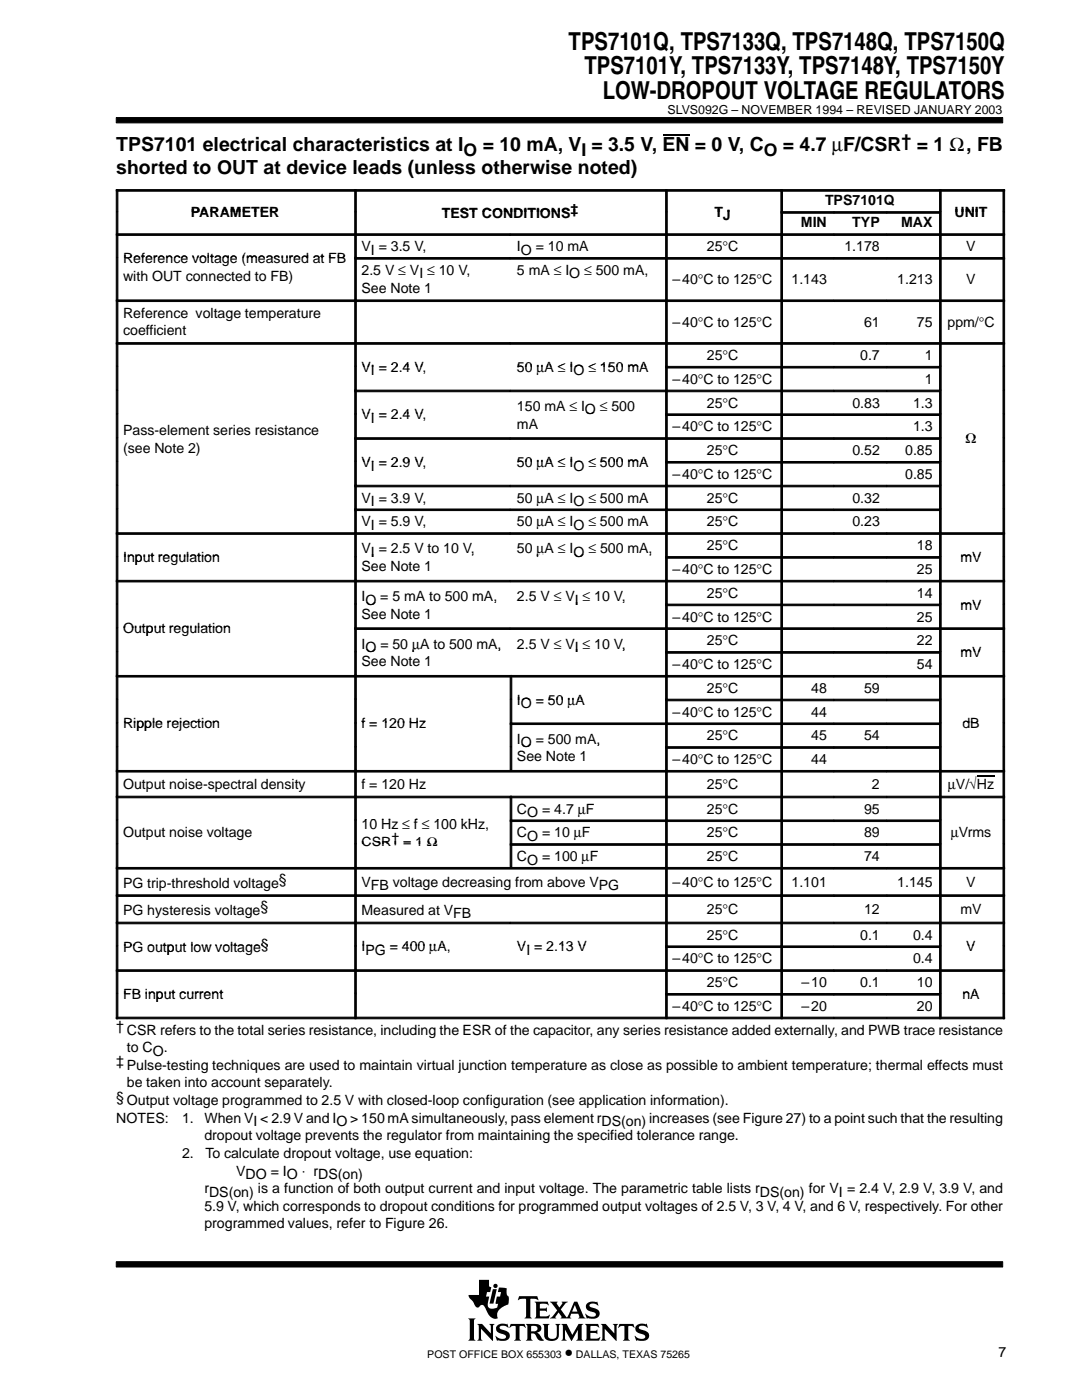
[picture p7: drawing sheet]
<svg xmlns="http://www.w3.org/2000/svg" width="216mm" height="279mm" viewBox="0 0 216 279" stroke-linecap="round" stroke-linejoin="round" font-family="sans-serif">
<g fill="#000" stroke="#000" stroke-width=".2">
<path d="M23.2 23.5h176.9v1h-176.9z" fill-rule="evenodd"/>
<path d="M23.2 251.8h176.9v1.1h-176.9z" fill-rule="evenodd"/>
</g>
<g fill="#000">
<path d="M98.3 257.3h.8l-.6 2.9h-.8z"/>
<path d="M93.4 263.1h1.5l-.3 .4v3.7l.3 .4h-1.5l.3-.4v-3.7z" fill-rule="evenodd"/>
<path d="M95.2 264.2h1l1.7 1.9v-1.5l-.3-.4h1.1l-.3 .4v3l-2.4-2.4v2l.3 .4h-1.1l.3-.6v-2.3z" fill-rule="evenodd"/>
<path d="M95.6 255.4h2v1.3l.4 .2-.2 1h-.6l-.2 .9h.6l-.3 1.2 .1 .7a.9 .9 0 0 0 1.2 .4l.6-.1 .2-.8-.5-.1 .2-1.3h.7l.2-.9h-.7l.3-1 1.5 .2v1.1l.2 .4 .2 .2v.7a.81 .81 0 0 1-.6 1 2.73 2.73 0 0 0-1.7 1.7l.1 .9h-.1a1.81 1.81 0 0 1-2.1-1.5l-.3-.6a.7 .7 0 0 0-.6-.6 .7 .7 0 0 0-.7 .5 1.12 1.12 0 0 1-1.1-1l-.7-.8-.2-.7h2.1z" fill-rule="evenodd"/>
<path d="M99.2 264.6a1.71 1.71 0 0 1 1.7-.4l.2 .1 .1-.1 .3 .8-.6-.3-.8-.1a.41 .41 0 0 0-.4 .5 .41 .41 0 0 0 .5 .3 1.29 1.29 0 0 1 1.5 1.4 1.08 1.08 0 0 1-1.2 .8l-1.1-.1-.2 .1-.4-1 .8 .5 .5 .1 .6-.1 .3-.2a.72 .72 0 0 0-.9-.7 .99 .99 0 0 1-1-.5 .99 .99 0 0 1 .1-1.1z" fill-rule="evenodd"/>
<path d="M101.9 264.2h2.8l.2 .8-.7-.4h-.4l-.1 .2v2.4l.3 .4h-1.4l.3-.4v-2.4l-.1-.2h-.5l-.7 .4z" fill-rule="evenodd"/>
<path d="M103.6 258.7h3.6l.2 .8-.4-.3-1.2 .1v3.5l.3 .3h-1.4l.2-.2 .1-.3v-3.2l-.1-.2h-.8l-.7 .3z" fill-rule="evenodd"/>
<path d="M104.9 264.2h1.9a.9 .9 0 0 1 1 .4 .9 .9 0 0 1 0 1.1l-.7 .2 .5 .4 .9 1.2a1.2 1.2 0 0 1-1.6-1l-.3-.3-.6-.1v1l.3 .5h-1.4l.3-.6v-2.3z" fill-rule="evenodd"/>
<path d="M106.7 259.8h2.6l.1 .7-.5-.3-1.2 .1v.8h1.1l.3-.2v.9l-.4-.2h-1v1l.2 .1h1.2l.5-.3h.1l-.2 .7h-2.8l.3-.5v-2.3z" fill-rule="evenodd"/>
<path d="M108.3 264.2h1.3l-.3 .4v2a.65 .65 0 0 0 .7 .6h.6l.4-.4 .1-2.1-.3-.5h1l-.3 .4v1.8a1.54 1.54 0 0 1-2.4 1l-.5-.7v-2.1z" fill-rule="evenodd"/>
<path d="M112 264.2h1.1l1.1 2.2 1.2-2.2h1l-.3 .4v2.6l.3 .4h-1.4l.3-.4v-1.8l-1.3 2.2-1.3-2.2v1.7l.4 .5h-1.1l.3-.6v-2.3z" fill-rule="evenodd"/>
<path d="M109.7 259.8h1.6l-.2 .3 .5 .8 .6-.8-.1-.3h1.2l-.4 .3-1 1.2 1.2 1.6 1.5-3.1h.6l1.2 2.9 .4 .4-1.4-.1a.22 .22 0 0 0 .2-.1 .22 .22 0 0 0 0-.3l-.2-.4h-1.4l-.2 .7 .2 .2h-2.2l.2-.3-.5-.9-.7 .9 .2 .3h-1.3l.6-.4 .9-1.2z" fill-rule="evenodd"/>
<path d="M117.1 260.2a2.08 2.08 0 0 1 1.9-.3l.2-.2 .1 .9a1.22 1.22 0 0 0-1.7-.1 .82 .82 0 0 0 .9 .6 1.06 1.06 0 0 1 1.2 1.1 1.06 1.06 0 0 1-1.2 1l-1.2-.1-.2 .1-.3-1 .8 .5 .8 .1a.46 .46 0 0 0 .5-.5 .46 .46 0 0 0-.5-.4l-.2-.1a1.11 1.11 0 0 1-1.2-1.5z" fill-rule="evenodd"/>
<path d="M116.7 264.2h2.6l.2 .8-.6-.4-1.1 .1v.9h1.1l.3-.2v.9l-.4-.3h-1v1.1l1.3 .1 .7-.4-.3 .8h-2.8l.3-.4v-2.6z" fill-rule="evenodd"/>
<path d="M119.9 264.2h1l1.7 1.9v-1.5l-.3-.4h1l-.3 .4v3l-2.3-2.4v2l.3 .4h-1.1l.3-.4v-2.6z" fill-rule="evenodd"/>
<path d="M123.6 264.2h2.8l.2 .8-.6-.4h-.5l-.1 .2v2.4l.3 .4h-1.4l.3-.4v-2.4l-.1-.2h-.5l-.7 .4z" fill-rule="evenodd"/>
<path d="M127 264.6a1.74 1.74 0 0 1 1.6-.4l.3 .1 .1-.1 .3 .8h-.1a1.2 1.2 0 0 0-1.7-.1 1.47 1.47 0 0 0 1.3 .7 1.03 1.03 0 0 1 .7 1.2 1.03 1.03 0 0 1-1.2 .8l-1.1-.1-.2 .1-.4-1 .9 .5 .9 .1a.45 .45 0 0 0 .4-.6 .45 .45 0 0 0-.6-.3l-.2-.1a1.11 1.11 0 0 1-1.2-1.4z" fill-rule="evenodd"/>
<circle cx="98.9" cy="256.6" r=".43"/>
</g>
<g fill="#fff">
<path d="M114.7 260.4l.5 1.4h-1z"/>
<path d="M106 264.7l.6-.1a.56 .56 0 0 1 .6 .5 .56 .56 0 0 1-.6 .6h-.6z" fill-rule="evenodd"/>
</g>
<path d="M132.2 26.9h5.4" fill="none" stroke="#000" stroke-width=".24"/>
<g fill="#000" stroke="#000" stroke-width=".2">
<path d="M23.2 37.8h.3v4.4h-.3z" fill-rule="evenodd"/>
<path d="M23.2 37.8h47.6v.4h-47.6z" fill-rule="evenodd"/>
<path d="M70.8 37.8h.3v4.4h-.3z" fill-rule="evenodd"/>
<path d="M70.8 37.8h62v.4h-62z" fill-rule="evenodd"/>
<path d="M132.8 37.8h.3v4.4h-.3z" fill-rule="evenodd"/>
<path d="M132.8 37.8h23v.4h-23z" fill-rule="evenodd"/>
<path d="M155.8 37.8h.3v4.4h-.3z" fill-rule="evenodd"/>
<path d="M155.8 37.8h31.7v.4h-31.7z" fill-rule="evenodd"/>
<path d="M187.5 37.8h.3v4.4h-.3z" fill-rule="evenodd"/>
<path d="M187.5 37.8h13v.4h-13z" fill-rule="evenodd"/>
<path d="M200.1 37.8h.4v4.4h-.4z" fill-rule="evenodd"/>
<path d="M23.2 42.2h.3v4.4h-.3z" fill-rule="evenodd"/>
<path d="M23.2 46.7h.3v4.7h-.3z" fill-rule="evenodd"/>
<path d="M23.2 46.7h47.6v.3h-47.6z" fill-rule="evenodd"/>
<path d="M23.2 51.4h.3v8.4h-.3z" fill-rule="evenodd"/>
<path d="M23.2 59.9h.3v8.5h-.3z" fill-rule="evenodd"/>
<path d="M23.2 59.9h47.6v.3h-47.6z" fill-rule="evenodd"/>
<path d="M70.8 42.2h.3v4.4h-.3z" fill-rule="evenodd"/>
<path d="M70.8 46.7h.3v4.7h-.3z" fill-rule="evenodd"/>
<path d="M70.8 46.7h31v.3h-31z" fill-rule="evenodd"/>
<path d="M70.8 51.4h.3v8.4h-.3z" fill-rule="evenodd"/>
<path d="M70.8 51.4h31v.3h-31z" fill-rule="evenodd"/>
<path d="M70.8 59.9h.3v8.5h-.3z" fill-rule="evenodd"/>
<path d="M70.8 59.9h62v.3h-62z" fill-rule="evenodd"/>
<path d="M101.8 46.7h31v.3h-31z" fill-rule="evenodd"/>
<path d="M101.8 51.4h31v.3h-31z" fill-rule="evenodd"/>
<path d="M132.8 42.2h.3v4.4h-.3z" fill-rule="evenodd"/>
<path d="M132.8 46.7h.3v4.7h-.3z" fill-rule="evenodd"/>
<path d="M132.8 46.7h23v.3h-23z" fill-rule="evenodd"/>
<path d="M132.8 51.4h.3v8.4h-.3z" fill-rule="evenodd"/>
<path d="M132.8 51.4h23v.3h-23z" fill-rule="evenodd"/>
<path d="M132.8 59.9h.3v8.5h-.3z" fill-rule="evenodd"/>
<path d="M132.8 59.9h23v.3h-23z" fill-rule="evenodd"/>
<path d="M155.8 42.2h.3v4.4h-.3z" fill-rule="evenodd"/>
<path d="M155.8 42.2h10.6v.4h-10.6z" fill-rule="evenodd"/>
<path d="M155.8 46.7h.3v4.7h-.3z" fill-rule="evenodd"/>
<path d="M155.8 46.7h10.6v.3h-10.6z" fill-rule="evenodd"/>
<path d="M155.8 51.4h.3v8.4h-.3z" fill-rule="evenodd"/>
<path d="M155.8 51.4h10.6v.3h-10.6z" fill-rule="evenodd"/>
<path d="M155.8 59.9h.3v8.5h-.3z" fill-rule="evenodd"/>
<path d="M155.8 59.9h10.6v.3h-10.6z" fill-rule="evenodd"/>
<path d="M166.4 42.2h10.5v.4h-10.5z" fill-rule="evenodd"/>
<path d="M166.4 46.7h10.5v.3h-10.5z" fill-rule="evenodd"/>
<path d="M166.4 51.4h10.5v.3h-10.5z" fill-rule="evenodd"/>
<path d="M166.4 59.9h10.5v.3h-10.5z" fill-rule="evenodd"/>
<path d="M176.9 42.2h10.6v.4h-10.6z" fill-rule="evenodd"/>
<path d="M176.9 46.7h10.6v.3h-10.6z" fill-rule="evenodd"/>
<path d="M176.9 51.4h10.6v.3h-10.6z" fill-rule="evenodd"/>
<path d="M176.9 59.9h10.6v.3h-10.6z" fill-rule="evenodd"/>
<path d="M187.5 42.2h.3v4.4h-.3z" fill-rule="evenodd"/>
<path d="M187.5 46.7h.3v4.7h-.3z" fill-rule="evenodd"/>
<path d="M187.5 46.7h13v.3h-13z" fill-rule="evenodd"/>
<path d="M187.5 51.4h.3v8.4h-.3z" fill-rule="evenodd"/>
<path d="M187.5 51.4h13v.3h-13z" fill-rule="evenodd"/>
<path d="M187.5 59.9h.3v8.5h-.3z" fill-rule="evenodd"/>
<path d="M187.5 59.9h13v.3h-13z" fill-rule="evenodd"/>
<path d="M200.1 42.2h.4v4.4h-.4z" fill-rule="evenodd"/>
<path d="M200.1 46.7h.4v4.7h-.4z" fill-rule="evenodd"/>
<path d="M200.1 51.4h.4v8.4h-.4z" fill-rule="evenodd"/>
<path d="M200.1 59.9h.4v8.5h-.4z" fill-rule="evenodd"/>
<path d="M23.2 68.4h.3v4.7h-.3z" fill-rule="evenodd"/>
<path d="M23.2 68.4h47.6v.3h-47.6z" fill-rule="evenodd"/>
<path d="M23.2 73.1h.3v4.7h-.3z" fill-rule="evenodd"/>
<path d="M23.2 77.9h.3v4.7h-.3z" fill-rule="evenodd"/>
<path d="M70.8 68.4h.3v4.7h-.3z" fill-rule="evenodd"/>
<path d="M70.8 68.4h31v.3h-31z" fill-rule="evenodd"/>
<path d="M70.8 73.1h.3v4.7h-.3z" fill-rule="evenodd"/>
<path d="M70.8 77.9h.3v4.7h-.3z" fill-rule="evenodd"/>
<path d="M70.8 77.9h31v.3h-31z" fill-rule="evenodd"/>
<path d="M101.8 68.4h31v.3h-31z" fill-rule="evenodd"/>
<path d="M101.8 77.9h31v.3h-31z" fill-rule="evenodd"/>
<path d="M132.8 68.4h.3v4.7h-.3z" fill-rule="evenodd"/>
<path d="M132.8 68.4h23v.3h-23z" fill-rule="evenodd"/>
<path d="M132.8 73.1h.3v4.7h-.3z" fill-rule="evenodd"/>
<path d="M132.8 73.1h23v.3h-23z" fill-rule="evenodd"/>
<path d="M132.8 77.9h.3v4.7h-.3z" fill-rule="evenodd"/>
<path d="M132.8 77.9h23v.3h-23z" fill-rule="evenodd"/>
<path d="M155.8 68.4h.3v4.7h-.3z" fill-rule="evenodd"/>
<path d="M155.8 68.4h10.6v.3h-10.6z" fill-rule="evenodd"/>
<path d="M155.8 73.1h.3v4.7h-.3z" fill-rule="evenodd"/>
<path d="M155.8 73.1h10.6v.3h-10.6z" fill-rule="evenodd"/>
<path d="M155.8 77.9h.3v4.7h-.3z" fill-rule="evenodd"/>
<path d="M155.8 77.9h10.6v.3h-10.6z" fill-rule="evenodd"/>
<path d="M166.4 68.4h10.5v.3h-10.5z" fill-rule="evenodd"/>
<path d="M166.4 73.1h10.5v.3h-10.5z" fill-rule="evenodd"/>
<path d="M166.4 77.9h10.5v.3h-10.5z" fill-rule="evenodd"/>
<path d="M176.9 68.4h10.6v.3h-10.6z" fill-rule="evenodd"/>
<path d="M176.9 73.1h10.6v.3h-10.6z" fill-rule="evenodd"/>
<path d="M176.9 77.9h10.6v.3h-10.6z" fill-rule="evenodd"/>
<path d="M187.5 68.4h.3v4.7h-.3z" fill-rule="evenodd"/>
<path d="M187.5 68.4h13v.3h-13z" fill-rule="evenodd"/>
<path d="M187.5 73.1h.3v4.7h-.3z" fill-rule="evenodd"/>
<path d="M187.5 77.9h.3v4.7h-.3z" fill-rule="evenodd"/>
<path d="M200.1 68.4h.4v4.7h-.4z" fill-rule="evenodd"/>
<path d="M200.1 73.1h.4v4.7h-.4z" fill-rule="evenodd"/>
<path d="M200.1 77.9h.4v4.7h-.4z" fill-rule="evenodd"/>
<path d="M23.2 82.6h.3v4.7h-.3z" fill-rule="evenodd"/>
<path d="M23.2 87.4h.3v4.7h-.3z" fill-rule="evenodd"/>
<path d="M23.2 92.1h.3v4.7h-.3z" fill-rule="evenodd"/>
<path d="M23.2 96.8h.3v4.8h-.3z" fill-rule="evenodd"/>
<path d="M70.8 82.6h.3v4.7h-.3z" fill-rule="evenodd"/>
<path d="M70.8 87.4h.3v4.7h-.3z" fill-rule="evenodd"/>
<path d="M70.8 87.4h31v.3h-31z" fill-rule="evenodd"/>
<path d="M70.8 92.1h.3v4.7h-.3z" fill-rule="evenodd"/>
<path d="M70.8 96.8h.3v4.8h-.3z" fill-rule="evenodd"/>
<path d="M70.8 96.8h31v.4h-31z" fill-rule="evenodd"/>
<path d="M101.8 87.4h31v.3h-31z" fill-rule="evenodd"/>
<path d="M101.8 96.8h31v.4h-31z" fill-rule="evenodd"/>
<path d="M132.8 82.6h.3v4.7h-.3z" fill-rule="evenodd"/>
<path d="M132.8 82.6h23v.3h-23z" fill-rule="evenodd"/>
<path d="M132.8 87.4h.3v4.7h-.3z" fill-rule="evenodd"/>
<path d="M132.8 87.4h23v.3h-23z" fill-rule="evenodd"/>
<path d="M132.8 92.1h.3v4.7h-.3z" fill-rule="evenodd"/>
<path d="M132.8 92.1h23v.3h-23z" fill-rule="evenodd"/>
<path d="M132.8 96.8h.3v4.8h-.3z" fill-rule="evenodd"/>
<path d="M132.8 96.8h23v.4h-23z" fill-rule="evenodd"/>
<path d="M155.8 82.6h.3v4.7h-.3z" fill-rule="evenodd"/>
<path d="M155.8 82.6h10.6v.3h-10.6z" fill-rule="evenodd"/>
<path d="M155.8 87.4h.3v4.7h-.3z" fill-rule="evenodd"/>
<path d="M155.8 87.4h10.6v.3h-10.6z" fill-rule="evenodd"/>
<path d="M155.8 92.1h.3v4.7h-.3z" fill-rule="evenodd"/>
<path d="M155.8 92.1h10.6v.3h-10.6z" fill-rule="evenodd"/>
<path d="M155.8 96.8h.3v4.8h-.3z" fill-rule="evenodd"/>
<path d="M155.8 96.8h10.6v.4h-10.6z" fill-rule="evenodd"/>
<path d="M166.4 82.6h10.5v.3h-10.5z" fill-rule="evenodd"/>
<path d="M166.4 87.4h10.5v.3h-10.5z" fill-rule="evenodd"/>
<path d="M166.4 92.1h10.5v.3h-10.5z" fill-rule="evenodd"/>
<path d="M166.4 96.8h10.5v.4h-10.5z" fill-rule="evenodd"/>
<path d="M176.9 82.6h10.6v.3h-10.6z" fill-rule="evenodd"/>
<path d="M176.9 87.4h10.6v.3h-10.6z" fill-rule="evenodd"/>
<path d="M176.9 92.1h10.6v.3h-10.6z" fill-rule="evenodd"/>
<path d="M176.9 96.8h10.6v.4h-10.6z" fill-rule="evenodd"/>
<path d="M187.5 82.6h.3v4.7h-.3z" fill-rule="evenodd"/>
<path d="M187.5 87.4h.3v4.7h-.3z" fill-rule="evenodd"/>
<path d="M187.5 92.1h.3v4.7h-.3z" fill-rule="evenodd"/>
<path d="M187.5 96.8h.3v4.8h-.3z" fill-rule="evenodd"/>
<path d="M200.1 82.6h.4v4.7h-.4z" fill-rule="evenodd"/>
<path d="M200.1 87.4h.4v4.7h-.4z" fill-rule="evenodd"/>
<path d="M200.1 92.1h.4v4.7h-.4z" fill-rule="evenodd"/>
<path d="M200.1 96.8h.4v4.8h-.4z" fill-rule="evenodd"/>
<path d="M23.2 101.6h.3v4.7h-.3z" fill-rule="evenodd"/>
<path d="M23.2 106.3h.3v4.8h-.3z" fill-rule="evenodd"/>
<path d="M23.2 106.3h47.6v.3h-47.6z" fill-rule="evenodd"/>
<path d="M23.2 111.1h.3v4.7h-.3z" fill-rule="evenodd"/>
<path d="M23.2 115.8h.3v4.7h-.3z" fill-rule="evenodd"/>
<path d="M23.2 115.8h47.6v.3h-47.6z" fill-rule="evenodd"/>
<path d="M70.8 101.6h.3v4.7h-.3z" fill-rule="evenodd"/>
<path d="M70.8 101.6h31v.3h-31z" fill-rule="evenodd"/>
<path d="M70.8 106.3h.3v4.8h-.3z" fill-rule="evenodd"/>
<path d="M70.8 106.3h31v.3h-31z" fill-rule="evenodd"/>
<path d="M70.8 111.1h.3v4.7h-.3z" fill-rule="evenodd"/>
<path d="M70.8 115.8h.3v4.7h-.3z" fill-rule="evenodd"/>
<path d="M70.8 115.8h31v.3h-31z" fill-rule="evenodd"/>
<path d="M101.8 101.6h31v.3h-31z" fill-rule="evenodd"/>
<path d="M101.8 106.3h31v.3h-31z" fill-rule="evenodd"/>
<path d="M101.8 115.8h31v.3h-31z" fill-rule="evenodd"/>
<path d="M132.8 101.6h.3v4.7h-.3z" fill-rule="evenodd"/>
<path d="M132.8 101.6h23v.3h-23z" fill-rule="evenodd"/>
<path d="M132.8 106.3h.3v4.8h-.3z" fill-rule="evenodd"/>
<path d="M132.8 106.3h23v.3h-23z" fill-rule="evenodd"/>
<path d="M132.8 111.1h.3v4.7h-.3z" fill-rule="evenodd"/>
<path d="M132.8 111.1h23v.3h-23z" fill-rule="evenodd"/>
<path d="M132.8 115.8h.3v4.7h-.3z" fill-rule="evenodd"/>
<path d="M132.8 115.8h23v.3h-23z" fill-rule="evenodd"/>
<path d="M155.8 101.6h.3v4.7h-.3z" fill-rule="evenodd"/>
<path d="M155.8 101.6h10.6v.3h-10.6z" fill-rule="evenodd"/>
<path d="M155.8 106.3h.3v4.8h-.3z" fill-rule="evenodd"/>
<path d="M155.8 106.3h10.6v.3h-10.6z" fill-rule="evenodd"/>
<path d="M155.8 111.1h.3v4.7h-.3z" fill-rule="evenodd"/>
<path d="M155.8 111.1h10.6v.3h-10.6z" fill-rule="evenodd"/>
<path d="M155.8 115.8h.3v4.7h-.3z" fill-rule="evenodd"/>
<path d="M155.8 115.8h10.6v.3h-10.6z" fill-rule="evenodd"/>
<path d="M166.4 101.6h10.5v.3h-10.5z" fill-rule="evenodd"/>
<path d="M166.4 106.3h10.5v.3h-10.5z" fill-rule="evenodd"/>
<path d="M166.4 111.1h10.5v.3h-10.5z" fill-rule="evenodd"/>
<path d="M166.4 115.8h10.5v.3h-10.5z" fill-rule="evenodd"/>
<path d="M176.9 101.6h10.6v.3h-10.6z" fill-rule="evenodd"/>
<path d="M176.9 106.3h10.6v.3h-10.6z" fill-rule="evenodd"/>
<path d="M176.9 111.1h10.6v.3h-10.6z" fill-rule="evenodd"/>
<path d="M176.9 115.8h10.6v.3h-10.6z" fill-rule="evenodd"/>
<path d="M187.5 101.6h.3v4.7h-.3z" fill-rule="evenodd"/>
<path d="M187.5 106.3h.3v4.8h-.3z" fill-rule="evenodd"/>
<path d="M187.5 106.3h13v.3h-13z" fill-rule="evenodd"/>
<path d="M187.5 111.1h.3v4.7h-.3z" fill-rule="evenodd"/>
<path d="M187.5 115.8h.3v4.7h-.3z" fill-rule="evenodd"/>
<path d="M187.5 115.8h13v.3h-13z" fill-rule="evenodd"/>
<path d="M200.1 101.6h.4v4.7h-.4z" fill-rule="evenodd"/>
<path d="M200.1 106.3h.4v4.8h-.4z" fill-rule="evenodd"/>
<path d="M200.1 111.1h.4v4.7h-.4z" fill-rule="evenodd"/>
<path d="M200.1 115.8h.4v4.7h-.4z" fill-rule="evenodd"/>
<path d="M23.2 120.6h.3v4.7h-.3z" fill-rule="evenodd"/>
<path d="M23.2 125.3h.3v4.7h-.3z" fill-rule="evenodd"/>
<path d="M23.2 130h.3v4.8h-.3z" fill-rule="evenodd"/>
<path d="M23.2 134.8h.3v4.7h-.3z" fill-rule="evenodd"/>
<path d="M23.2 134.8h47.6v.3h-47.6z" fill-rule="evenodd"/>
<path d="M23.2 139.5h.3v4.8h-.3z" fill-rule="evenodd"/>
<path d="M70.8 120.6h.3v4.7h-.3z" fill-rule="evenodd"/>
<path d="M70.8 125.3h.3v4.7h-.3z" fill-rule="evenodd"/>
<path d="M70.8 125.3h31v.3h-31z" fill-rule="evenodd"/>
<path d="M70.8 130h.3v4.8h-.3z" fill-rule="evenodd"/>
<path d="M70.8 134.8h.3v4.7h-.3z" fill-rule="evenodd"/>
<path d="M70.8 134.8h31v.3h-31z" fill-rule="evenodd"/>
<path d="M70.8 139.5h.3v4.8h-.3z" fill-rule="evenodd"/>
<path d="M101.8 125.3h31v.3h-31z" fill-rule="evenodd"/>
<path d="M101.8 134.8h.3v4.7h-.3z" fill-rule="evenodd"/>
<path d="M101.8 134.8h31v.3h-31z" fill-rule="evenodd"/>
<path d="M101.8 139.5h.3v4.8h-.3z" fill-rule="evenodd"/>
<path d="M132.8 120.6h.3v4.7h-.3z" fill-rule="evenodd"/>
<path d="M132.8 120.6h23v.3h-23z" fill-rule="evenodd"/>
<path d="M132.8 125.3h.3v4.7h-.3z" fill-rule="evenodd"/>
<path d="M132.8 125.3h23v.3h-23z" fill-rule="evenodd"/>
<path d="M132.8 130h.3v4.8h-.3z" fill-rule="evenodd"/>
<path d="M132.8 130h23v.4h-23z" fill-rule="evenodd"/>
<path d="M132.8 134.8h.3v4.7h-.3z" fill-rule="evenodd"/>
<path d="M132.8 134.8h23v.3h-23z" fill-rule="evenodd"/>
<path d="M132.8 139.5h.3v4.8h-.3z" fill-rule="evenodd"/>
<path d="M132.8 139.5h23v.4h-23z" fill-rule="evenodd"/>
<path d="M155.8 120.6h.3v4.7h-.3z" fill-rule="evenodd"/>
<path d="M155.8 120.6h10.6v.3h-10.6z" fill-rule="evenodd"/>
<path d="M155.8 125.3h.3v4.7h-.3z" fill-rule="evenodd"/>
<path d="M155.8 125.3h10.6v.3h-10.6z" fill-rule="evenodd"/>
<path d="M155.8 130h.3v4.8h-.3z" fill-rule="evenodd"/>
<path d="M155.8 130h10.6v.4h-10.6z" fill-rule="evenodd"/>
<path d="M155.8 134.8h.3v4.7h-.3z" fill-rule="evenodd"/>
<path d="M155.8 134.8h10.6v.3h-10.6z" fill-rule="evenodd"/>
<path d="M155.8 139.5h.3v4.8h-.3z" fill-rule="evenodd"/>
<path d="M155.8 139.5h10.6v.4h-10.6z" fill-rule="evenodd"/>
<path d="M166.4 120.6h10.5v.3h-10.5z" fill-rule="evenodd"/>
<path d="M166.4 125.3h10.5v.3h-10.5z" fill-rule="evenodd"/>
<path d="M166.4 130h10.5v.4h-10.5z" fill-rule="evenodd"/>
<path d="M166.4 134.8h10.5v.3h-10.5z" fill-rule="evenodd"/>
<path d="M166.4 139.5h10.5v.4h-10.5z" fill-rule="evenodd"/>
<path d="M176.9 120.6h10.6v.3h-10.6z" fill-rule="evenodd"/>
<path d="M176.9 125.3h10.6v.3h-10.6z" fill-rule="evenodd"/>
<path d="M176.9 130h10.6v.4h-10.6z" fill-rule="evenodd"/>
<path d="M176.9 134.8h10.6v.3h-10.6z" fill-rule="evenodd"/>
<path d="M176.9 139.5h10.6v.4h-10.6z" fill-rule="evenodd"/>
<path d="M187.5 120.6h.3v4.7h-.3z" fill-rule="evenodd"/>
<path d="M187.5 125.3h.3v4.7h-.3z" fill-rule="evenodd"/>
<path d="M187.5 125.3h13v.3h-13z" fill-rule="evenodd"/>
<path d="M187.5 130h.3v4.8h-.3z" fill-rule="evenodd"/>
<path d="M187.5 134.8h.3v4.7h-.3z" fill-rule="evenodd"/>
<path d="M187.5 134.8h13v.3h-13z" fill-rule="evenodd"/>
<path d="M187.5 139.5h.3v4.8h-.3z" fill-rule="evenodd"/>
<path d="M200.1 120.6h.4v4.7h-.4z" fill-rule="evenodd"/>
<path d="M200.1 125.3h.4v4.7h-.4z" fill-rule="evenodd"/>
<path d="M200.1 130h.4v4.8h-.4z" fill-rule="evenodd"/>
<path d="M200.1 134.8h.4v4.7h-.4z" fill-rule="evenodd"/>
<path d="M200.1 139.5h.4v4.8h-.4z" fill-rule="evenodd"/>
<path d="M23.2 144.3h.3v4.7h-.3z" fill-rule="evenodd"/>
<path d="M23.2 149h.3v4.7h-.3z" fill-rule="evenodd"/>
<path d="M23.2 153.8h.3v5.1h-.3z" fill-rule="evenodd"/>
<path d="M23.2 153.8h47.6v.3h-47.6z" fill-rule="evenodd"/>
<path d="M23.2 158.9h.3v4.7h-.3z" fill-rule="evenodd"/>
<path d="M23.2 158.9h47.6v.3h-47.6z" fill-rule="evenodd"/>
<path d="M70.8 144.3h.3v4.7h-.3z" fill-rule="evenodd"/>
<path d="M70.8 149h.3v4.7h-.3z" fill-rule="evenodd"/>
<path d="M70.8 153.8h.3v5.1h-.3z" fill-rule="evenodd"/>
<path d="M70.8 153.8h62v.3h-62z" fill-rule="evenodd"/>
<path d="M70.8 158.9h.3v4.7h-.3z" fill-rule="evenodd"/>
<path d="M70.8 158.9h31v.3h-31z" fill-rule="evenodd"/>
<path d="M101.8 144.3h.3v4.7h-.3z" fill-rule="evenodd"/>
<path d="M101.8 144.3h31v.3h-31z" fill-rule="evenodd"/>
<path d="M101.8 149h.3v4.7h-.3z" fill-rule="evenodd"/>
<path d="M101.8 158.9h.3v4.7h-.3z" fill-rule="evenodd"/>
<path d="M101.8 158.9h31v.3h-31z" fill-rule="evenodd"/>
<path d="M132.8 144.3h.3v4.7h-.3z" fill-rule="evenodd"/>
<path d="M132.8 144.3h23v.3h-23z" fill-rule="evenodd"/>
<path d="M132.8 149h.3v4.7h-.3z" fill-rule="evenodd"/>
<path d="M132.8 149h23v.3h-23z" fill-rule="evenodd"/>
<path d="M132.8 153.8h.3v5.1h-.3z" fill-rule="evenodd"/>
<path d="M132.8 153.8h23v.3h-23z" fill-rule="evenodd"/>
<path d="M132.8 158.9h.3v4.7h-.3z" fill-rule="evenodd"/>
<path d="M132.8 158.9h23v.3h-23z" fill-rule="evenodd"/>
<path d="M155.8 144.3h.3v4.7h-.3z" fill-rule="evenodd"/>
<path d="M155.8 144.3h10.6v.3h-10.6z" fill-rule="evenodd"/>
<path d="M155.8 149h.3v4.7h-.3z" fill-rule="evenodd"/>
<path d="M155.8 149h10.6v.3h-10.6z" fill-rule="evenodd"/>
<path d="M155.8 153.8h.3v5.1h-.3z" fill-rule="evenodd"/>
<path d="M155.8 153.8h10.6v.3h-10.6z" fill-rule="evenodd"/>
<path d="M155.8 158.9h.3v4.7h-.3z" fill-rule="evenodd"/>
<path d="M155.8 158.9h10.6v.3h-10.6z" fill-rule="evenodd"/>
<path d="M166.4 144.3h10.5v.3h-10.5z" fill-rule="evenodd"/>
<path d="M166.4 149h10.5v.3h-10.5z" fill-rule="evenodd"/>
<path d="M166.4 153.8h10.5v.3h-10.5z" fill-rule="evenodd"/>
<path d="M166.4 158.9h10.5v.3h-10.5z" fill-rule="evenodd"/>
<path d="M176.9 144.3h10.6v.3h-10.6z" fill-rule="evenodd"/>
<path d="M176.9 149h10.6v.3h-10.6z" fill-rule="evenodd"/>
<path d="M176.9 153.8h10.6v.3h-10.6z" fill-rule="evenodd"/>
<path d="M176.9 158.9h10.6v.3h-10.6z" fill-rule="evenodd"/>
<path d="M187.5 144.3h.3v4.7h-.3z" fill-rule="evenodd"/>
<path d="M187.5 149h.3v4.7h-.3z" fill-rule="evenodd"/>
<path d="M187.5 153.8h.3v5.1h-.3z" fill-rule="evenodd"/>
<path d="M187.5 153.8h13v.3h-13z" fill-rule="evenodd"/>
<path d="M187.5 158.9h.3v4.7h-.3z" fill-rule="evenodd"/>
<path d="M187.5 158.9h13v.3h-13z" fill-rule="evenodd"/>
<path d="M200.1 144.3h.4v4.7h-.4z" fill-rule="evenodd"/>
<path d="M200.1 149h.4v4.7h-.4z" fill-rule="evenodd"/>
<path d="M200.1 153.8h.4v5.1h-.4z" fill-rule="evenodd"/>
<path d="M200.1 158.9h.4v4.7h-.4z" fill-rule="evenodd"/>
<path d="M23.2 163.6h.3v4.8h-.3z" fill-rule="evenodd"/>
<path d="M23.2 168.4h.3v4.7h-.3z" fill-rule="evenodd"/>
<path d="M23.2 173.1h.3v5.5h-.3z" fill-rule="evenodd"/>
<path d="M23.2 173.1h47.6v.3h-47.6z" fill-rule="evenodd"/>
<path d="M23.2 178.6h.3v5.4h-.3z" fill-rule="evenodd"/>
<path d="M23.2 178.6h47.6v.3h-47.6z" fill-rule="evenodd"/>
<path d="M70.8 163.6h.3v4.8h-.3z" fill-rule="evenodd"/>
<path d="M70.8 168.4h.3v4.7h-.3z" fill-rule="evenodd"/>
<path d="M70.8 173.1h.3v5.5h-.3z" fill-rule="evenodd"/>
<path d="M70.8 173.1h62v.3h-62z" fill-rule="evenodd"/>
<path d="M70.8 178.6h.3v5.4h-.3z" fill-rule="evenodd"/>
<path d="M70.8 178.6h62v.3h-62z" fill-rule="evenodd"/>
<path d="M101.8 163.6h.3v4.8h-.3z" fill-rule="evenodd"/>
<path d="M101.8 163.6h31v.4h-31z" fill-rule="evenodd"/>
<path d="M101.8 168.4h.3v4.7h-.3z" fill-rule="evenodd"/>
<path d="M101.8 168.4h31v.3h-31z" fill-rule="evenodd"/>
<path d="M132.8 163.6h.3v4.8h-.3z" fill-rule="evenodd"/>
<path d="M132.8 163.6h23v.4h-23z" fill-rule="evenodd"/>
<path d="M132.8 168.4h.3v4.7h-.3z" fill-rule="evenodd"/>
<path d="M132.8 168.4h23v.3h-23z" fill-rule="evenodd"/>
<path d="M132.8 173.1h.3v5.5h-.3z" fill-rule="evenodd"/>
<path d="M132.8 173.1h23v.3h-23z" fill-rule="evenodd"/>
<path d="M132.8 178.6h.3v5.4h-.3z" fill-rule="evenodd"/>
<path d="M132.8 178.6h23v.3h-23z" fill-rule="evenodd"/>
<path d="M155.8 163.6h.3v4.8h-.3z" fill-rule="evenodd"/>
<path d="M155.8 163.6h10.6v.4h-10.6z" fill-rule="evenodd"/>
<path d="M155.8 168.4h.3v4.7h-.3z" fill-rule="evenodd"/>
<path d="M155.8 168.4h10.6v.3h-10.6z" fill-rule="evenodd"/>
<path d="M155.8 173.1h.3v5.5h-.3z" fill-rule="evenodd"/>
<path d="M155.8 173.1h10.6v.3h-10.6z" fill-rule="evenodd"/>
<path d="M155.8 178.6h.3v5.4h-.3z" fill-rule="evenodd"/>
<path d="M155.8 178.6h10.6v.3h-10.6z" fill-rule="evenodd"/>
<path d="M166.4 163.6h10.5v.4h-10.5z" fill-rule="evenodd"/>
<path d="M166.4 168.4h10.5v.3h-10.5z" fill-rule="evenodd"/>
<path d="M166.4 173.1h10.5v.3h-10.5z" fill-rule="evenodd"/>
<path d="M166.4 178.6h10.5v.3h-10.5z" fill-rule="evenodd"/>
<path d="M176.9 163.6h10.6v.4h-10.6z" fill-rule="evenodd"/>
<path d="M176.9 168.4h10.6v.3h-10.6z" fill-rule="evenodd"/>
<path d="M176.9 173.1h10.6v.3h-10.6z" fill-rule="evenodd"/>
<path d="M176.9 178.6h10.6v.3h-10.6z" fill-rule="evenodd"/>
<path d="M187.5 163.6h.3v4.8h-.3z" fill-rule="evenodd"/>
<path d="M187.5 168.4h.3v4.7h-.3z" fill-rule="evenodd"/>
<path d="M187.5 173.1h.3v5.5h-.3z" fill-rule="evenodd"/>
<path d="M187.5 173.1h13v.3h-13z" fill-rule="evenodd"/>
<path d="M187.5 178.6h.3v5.4h-.3z" fill-rule="evenodd"/>
<path d="M187.5 178.6h13v.3h-13z" fill-rule="evenodd"/>
<path d="M200.1 163.6h.4v4.8h-.4z" fill-rule="evenodd"/>
<path d="M200.1 168.4h.4v4.7h-.4z" fill-rule="evenodd"/>
<path d="M200.1 173.1h.4v5.5h-.4z" fill-rule="evenodd"/>
<path d="M200.1 178.6h.4v5.4h-.4z" fill-rule="evenodd"/>
<path d="M23.2 184h.3v4.8h-.3z" fill-rule="evenodd"/>
<path d="M23.2 184h47.6v.4h-47.6z" fill-rule="evenodd"/>
<path d="M23.2 188.8h.3v4.7h-.3z" fill-rule="evenodd"/>
<path d="M23.2 193.5h.3v4.8h-.3z" fill-rule="evenodd"/>
<path d="M23.2 193.5h47.6v.4h-47.6z" fill-rule="evenodd"/>
<path d="M23.2 198.3h.3v5h-.3z" fill-rule="evenodd"/>
<path d="M70.8 184h.3v4.8h-.3z" fill-rule="evenodd"/>
<path d="M70.8 184h31v.4h-31z" fill-rule="evenodd"/>
<path d="M70.8 188.8h.3v4.7h-.3z" fill-rule="evenodd"/>
<path d="M70.8 193.5h.3v4.8h-.3z" fill-rule="evenodd"/>
<path d="M70.8 193.5h62v.4h-62z" fill-rule="evenodd"/>
<path d="M70.8 198.3h.3v5h-.3z" fill-rule="evenodd"/>
<path d="M101.8 184h31v.4h-31z" fill-rule="evenodd"/>
<path d="M132.8 184h.3v4.8h-.3z" fill-rule="evenodd"/>
<path d="M132.8 184h23v.4h-23z" fill-rule="evenodd"/>
<path d="M132.8 188.8h.3v4.7h-.3z" fill-rule="evenodd"/>
<path d="M132.8 188.8h23v.3h-23z" fill-rule="evenodd"/>
<path d="M132.8 193.5h.3v4.8h-.3z" fill-rule="evenodd"/>
<path d="M132.8 193.5h23v.4h-23z" fill-rule="evenodd"/>
<path d="M132.8 198.3h.3v5h-.3z" fill-rule="evenodd"/>
<path d="M132.8 198.3h23v.3h-23z" fill-rule="evenodd"/>
<path d="M155.8 184h.3v4.8h-.3z" fill-rule="evenodd"/>
<path d="M155.8 184h10.6v.4h-10.6z" fill-rule="evenodd"/>
<path d="M155.8 188.8h.3v4.7h-.3z" fill-rule="evenodd"/>
<path d="M155.8 188.8h10.6v.3h-10.6z" fill-rule="evenodd"/>
<path d="M155.8 193.5h.3v4.8h-.3z" fill-rule="evenodd"/>
<path d="M155.8 193.5h10.6v.4h-10.6z" fill-rule="evenodd"/>
<path d="M155.8 198.3h.3v5h-.3z" fill-rule="evenodd"/>
<path d="M155.8 198.3h10.6v.3h-10.6z" fill-rule="evenodd"/>
<path d="M166.4 184h10.5v.4h-10.5z" fill-rule="evenodd"/>
<path d="M166.4 188.8h10.5v.3h-10.5z" fill-rule="evenodd"/>
<path d="M166.4 193.5h10.5v.4h-10.5z" fill-rule="evenodd"/>
<path d="M166.4 198.3h10.5v.3h-10.5z" fill-rule="evenodd"/>
<path d="M176.9 184h10.6v.4h-10.6z" fill-rule="evenodd"/>
<path d="M176.9 188.8h10.6v.3h-10.6z" fill-rule="evenodd"/>
<path d="M176.9 193.5h10.6v.4h-10.6z" fill-rule="evenodd"/>
<path d="M176.9 198.3h10.6v.3h-10.6z" fill-rule="evenodd"/>
<path d="M187.5 184h.3v4.8h-.3z" fill-rule="evenodd"/>
<path d="M187.5 184h13v.4h-13z" fill-rule="evenodd"/>
<path d="M187.5 188.8h.3v4.7h-.3z" fill-rule="evenodd"/>
<path d="M187.5 193.5h.3v4.8h-.3z" fill-rule="evenodd"/>
<path d="M187.5 193.5h13v.4h-13z" fill-rule="evenodd"/>
<path d="M187.5 198.3h.3v5h-.3z" fill-rule="evenodd"/>
<path d="M200.1 184h.4v4.8h-.4z" fill-rule="evenodd"/>
<path d="M200.1 188.8h.4v4.7h-.4z" fill-rule="evenodd"/>
<path d="M200.1 193.5h.4v4.8h-.4z" fill-rule="evenodd"/>
<path d="M200.1 198.3h.4v5h-.4z" fill-rule="evenodd"/>
<path d="M23.2 203h47.6v.3h-47.6z" fill-rule="evenodd"/>
<path d="M70.8 203h62v.3h-62z" fill-rule="evenodd"/>
<path d="M132.8 203h23v.3h-23z" fill-rule="evenodd"/>
<path d="M155.8 203h10.6v.3h-10.6z" fill-rule="evenodd"/>
<path d="M166.4 203h10.5v.3h-10.5z" fill-rule="evenodd"/>
<path d="M176.9 203h10.6v.3h-10.6z" fill-rule="evenodd"/>
<path d="M187.5 203h13v.3h-13z" fill-rule="evenodd"/>
</g>
<path d="M194.9 154.9h3.5" fill="none" stroke="#000" stroke-width=".36"/>
<g font-size="4.9">
<text x="113.5" y="9.9">TPS7101Q, TPS7133Q, TPS7148Q, TPS7150Q</text>
<text x="116.6" y="14.8">TPS7101Y, TPS7133Y, TPS7148Y, TPS7150Y</text>
<text x="120.3" y="19.8">LOW-DROPOUT VOLTAGE REGULATORS</text>
</g>
<g font-size="3.9">
<text x="23.2" y="30.2">TPS7101 electrical characteristics at I</text>
<text x="23.2" y="34.8">shorted to OUT at device leads (unless otherwise noted)</text>
</g>
<g font-size="3.5">
<text x="179.9" y="29.2">† = 1 Ω, FB</text>
<text x="92.5" y="31.2">O = 10 mA, VI = 3.5 V, EN = 0 V, CO = 4.7 µF/CSR</text>
<text x="112.7" y="271">•</text>
</g>
<g font-size="2.8">
<text x="164.6" y="41">TPS7101Q</text>
<text x="38.1" y="43.3">PARAMETER</text>
<text x="88.2" y="43.4">TEST CONDITIONS‡</text>
<text x="142.5" y="43.3">TJ</text>
<text x="159.8" y="45.4">MIN</text>
<text x="170.1" y="45.4">TYP</text>
<text x="179.8" y="45.4">MAX</text>
<text x="190.5" y="43.3">UNIT</text>
<text x="24.6" y="52.5">Reference voltage (measured at FB</text>
<text x="72.1" y="50.1">VI = 3.5 V,</text>
<text x="103.2" y="50.1">IO = 10 mA</text>
<text x="141" y="50.1">25°C</text>
<text x="168.5" y="50.1">1.178</text>
<text x="192.8" y="50.1">V</text>
<text x="24.6" y="56">with OUT connected to FB)</text>
<text x="72.1" y="54.9">2.5 V ≤ VI ≤ 10 V,</text>
<text x="72.1" y="58.4">See Note 1</text>
<text x="103.2" y="54.9">5 mA ≤ IO ≤ 500 mA,</text>
<text x="134.2" y="56.7">–40°C to 125°C</text>
<text x="157.9" y="56.7">1.143</text>
<text x="179" y="56.7">1.213</text>
<text x="192.8" y="56.7">V</text>
<text x="24.6" y="63.4">Reference voltage temperature</text>
<text x="134.2" y="65.2">–40°C to 125°C</text>
<text x="172.4" y="65.2">61</text>
<text x="183" y="65.2">75</text>
<text x="189.1" y="65.2">ppm/°C</text>
<text x="24.6" y="66.9">coefficient</text>
<text x="141" y="71.9">25°C</text>
<text x="171.6" y="71.9">0.7</text>
<text x="184.5" y="71.9">1</text>
<text x="72.1" y="74.2">VI = 2.4 V</text>
<text x="72.1" y="74.2">VI = 2 4 V,</text>
<text x="103.2" y="74.2">50 µA ≤ IO ≤ 150 mA</text>
<text x="134.2" y="76.6">–40°C to 125°C</text>
<text x="184.5" y="76.6">1</text>
<text x="72.1" y="83.7">VI = 2.4 V</text>
<text x="72.1" y="83.7">VI = 2 4 V,</text>
<text x="103.2" y="82">150 mA ≤ IO ≤ 500</text>
<text x="116.7" y="82.7">O</text>
<text x="141" y="81.3">25°C</text>
<text x="170.1" y="81.3">0.83</text>
<text x="182.2" y="81.3">1.3</text>
<text x="24.6" y="86.9">Pass-element series resistance</text>
<text x="103.2" y="85.5">mA</text>
<text x="134.2" y="86.1">–40°C to 125°C</text>
<text x="182.2" y="86.1">1.3</text>
<text x="192.7" y="88.4">Ω</text>
<text x="24.6" y="90.4">(see Note 2)</text>
<text x="72.1" y="93.2">VI = 2.9 V</text>
<text x="72.1" y="93.2">VI = 2 9 V,</text>
<text x="103.2" y="93.2">50 µA ≤ IO ≤ 500 mA</text>
<text x="134.2" y="95.6">–40°C to 125°C</text>
<text x="141" y="90.8">25°C</text>
<text x="170.1" y="90.8">0.52</text>
<text x="180.6" y="90.8">0.85</text>
<text x="180.6" y="95.6">0.85</text>
<text x="72.1" y="100.3">VI = 3.9 V,</text>
<text x="103.2" y="100.3">50 µA ≤ IO ≤ 500 mA</text>
<text x="141" y="100.3">25°C</text>
<text x="170.1" y="100.3">0.32</text>
<text x="72.1" y="105.1">VI = 5.9 V,</text>
<text x="103.2" y="105.1">50 µA ≤ IO ≤ 500 mA</text>
<text x="141" y="105.1">25°C</text>
<text x="170.1" y="105.1">0.23</text>
<text x="24.6" y="112.2">Input regulation</text>
<text x="72.1" y="110.5">VI = 2.5 V to 10 V,,</text>
<text x="72.1" y="114">See Note 1</text>
<text x="74" y="111.2">I</text>
<text x="103.2" y="110.5">50 µA ≤ IO ≤ 500 mA,,</text>
<text x="107.1" y="110.5">µ</text>
<text x="114.4" y="111.2">O</text>
<text x="141" y="109.8">25°C</text>
<text x="183" y="109.8">18</text>
<text x="191.6" y="112.2">mV</text>
<text x="72.1" y="120">IO = 5 mA to 500 mA,,</text>
<text x="103.2" y="120">2.5 V ≤ VII ≤ 10 V,,</text>
<text x="134.2" y="114.6">–40°C to 125°C</text>
<text x="141" y="119.3">25°C</text>
<text x="183" y="114.6">25</text>
<text x="183" y="119.3">14</text>
<text x="72.1" y="123.5">See Note 1</text>
<text x="72.9" y="120.7">O</text>
<text x="134.2" y="124">–40°C to 125°C</text>
<text x="183" y="124">25</text>
<text x="191.6" y="121.7">mV</text>
<text x="24.6" y="126.4">Output regulation</text>
<text x="72.1" y="129.4">IO = 50 µA to 500 mA,,</text>
<text x="72.9" y="130.1">O</text>
<text x="82.2" y="129.4">µ</text>
<text x="103.2" y="129.4">2.5 V ≤ VII ≤ 10 V,,</text>
<text x="141" y="128.8">25°C</text>
<text x="183" y="128.8">22</text>
<text x="191.6" y="131.1">mV</text>
<text x="72.1" y="133">See Note 1</text>
<text x="134.2" y="133.5">–40°C to 125°C</text>
<text x="183" y="133.5">54</text>
<text x="103.2" y="140.6">IO = 50 µA</text>
<text x="134.2" y="143">–40°C to 125°C</text>
<text x="141" y="138.3">25°C</text>
<text x="161.9" y="138.3">48</text>
<text x="161.9" y="143">44</text>
<text x="172.4" y="138.3">59</text>
<text x="24.6" y="145.4">Ripple rejection</text>
<text x="72.1" y="145.4">f = 120 Hz</text>
<text x="103.2" y="148.4">IO = 500 mA,,</text>
<text x="103.9" y="149.1">O</text>
<text x="141" y="147.8">25°C</text>
<text x="161.9" y="147.8">45</text>
<text x="172.4" y="147.8">54</text>
<text x="192" y="145.4">dB</text>
<text x="103.2" y="151.9">See Note 1</text>
<text x="134.2" y="152.5">–40°C to 125°C</text>
<text x="161.9" y="152.5">44</text>
<text x="24.6" y="157.4">Output noise-spectral density</text>
<text x="72.1" y="157.4">f = 120 Hz</text>
<text x="141" y="157.4">25°C</text>
<text x="174" y="157.4">2</text>
<text x="189.1" y="157.5">µV/√Hz</text>
<text x="24.6" y="167.1">Output noise voltage</text>
<text x="72.1" y="165.4">10 H</text>
<text x="72.1" y="165.4">10 Hz ≤ f ≤ 100 kH</text>
<text x="80.3" y="165.4">≤ f ≤ 100 kHz,</text>
<text x="103.2" y="162.4">CO = 4.7 µF</text>
<text x="103.2" y="167.1">CO = 10 µF</text>
<text x="141" y="162.4">25°C</text>
<text x="141" y="167.1">25°C</text>
<text x="172.4" y="162.4">95</text>
<text x="172.4" y="167.1">89</text>
<text x="189.7" y="167.1">µVrms</text>
<text x="72.1" y="168.9">CSR† = 1 Ω</text>
<text x="103.2" y="171.9">CO = 100 µF</text>
<text x="141" y="171.9">25°C</text>
<text x="172.4" y="171.9">74</text>
<text x="24.6" y="177.1">PG trip-threshold voltage§</text>
<text x="72.1" y="177">VFB voltage decreasing from above VPG</text>
<text x="134.2" y="177">–40°C to 125°C</text>
<text x="157.9" y="177">1.101</text>
<text x="179" y="177">1.145</text>
<text x="192.8" y="177">V</text>
<text x="24.6" y="182.6">PG hysteresis voltage§</text>
<text x="72.1" y="182.5">Measured at VFB</text>
<text x="141" y="182.4">25°C</text>
<text x="172.4" y="182.4">12</text>
<text x="191.6" y="182.4">mV</text>
<text x="24.6" y="190">PG output low voltage§</text>
<text x="72.1" y="189.9">IPG = 400 µA,</text>
<text x="72.1" y="189.9">IPG = 400 µA</text>
<text x="103.2" y="189.9">VI = 2.13 V</text>
<text x="103.2" y="189.9">VI = 2 13 V</text>
<text x="141" y="187.5">25°C</text>
<text x="171.6" y="187.5">0.1</text>
<text x="182.2" y="187.5">0.4</text>
<text x="192.8" y="189.9">V</text>
<text x="134.2" y="192.3">–40°C to 125°C</text>
<text x="141" y="197">25°C</text>
<text x="159.9" y="197">–10</text>
<text x="171.6" y="197">0.1</text>
<text x="182.2" y="192.3">0.4</text>
<text x="183" y="197">10</text>
<text x="24.6" y="199.4">FB input current</text>
<text x="134.2" y="201.7">–40°C to 125°C</text>
<text x="159.9" y="201.7">–20</text>
<text x="183" y="201.7">20</text>
<text x="192" y="199.4">nA</text>
<text x="23.2" y="205.8">† CSR refers to the total series resistance, including the ESR of the capacitor, any series resistance added externally, and PWB trace resistance</text>
<text x="25.3" y="210">to CO.</text>
<text x="23.2" y="212.8">‡ Pulse-testing techniques are used to maintain virtual junction temperature as close as possible to ambient temperature; thermal effects must</text>
<text x="23.2" y="219.8">§ Output voltage programmed to 2.5 V with closed-loop configuration (see application information).</text>
<text x="25.3" y="217">be taken into account separately.</text>
<text x="23.2" y="224.1">NOTES:</text>
<text x="36.3" y="224.1">1.</text>
<text x="40.8" y="227.6">dropout voltage prevents the regulator from maintaining the specified tolerance range.</text>
<text x="40.8" y="224.1">When VI &lt; 2.9 V and IO &gt; 150 mA simultaneously, pass element rDS(on) increases (see Figure 27) to a point such that the resulting</text>
<text x="36.3" y="231.1">2.</text>
<text x="41" y="231.1">To calculate dropout voltage, use equation:</text>
<text x="40.8" y="238.1">rDS(on) is a function of both output current and input voltage. The parametric table lists rDS(on) for VI = 2.4 V, 2.9 V, 3.9 V, and</text>
<text x="47.1" y="234.6">VDO = IO ⋅ rDS(on)</text>
<text x="40.8" y="241.6">5.9 V, which corresponds to dropout conditions for programmed output voltages of 2.5 V, 3 V, 4 V, and 6 V, respectively. For other</text>
<text x="40.8" y="245.2">programmed values, refer to Figure 26.</text>
<text x="199.2" y="270.8">7</text>
</g>
<text font-size="2.5" x="133.2" y="22.7">SLVS092G – NOVEMBER 1994 – REVISED JANUARY 2003</text>
<g font-size="2.1">
<text x="85.3" y="271">POST OFFICE BOX 655303</text>
<text x="114.9" y="271">DALLAS, TEXAS 75265</text>
</g>
</svg>
